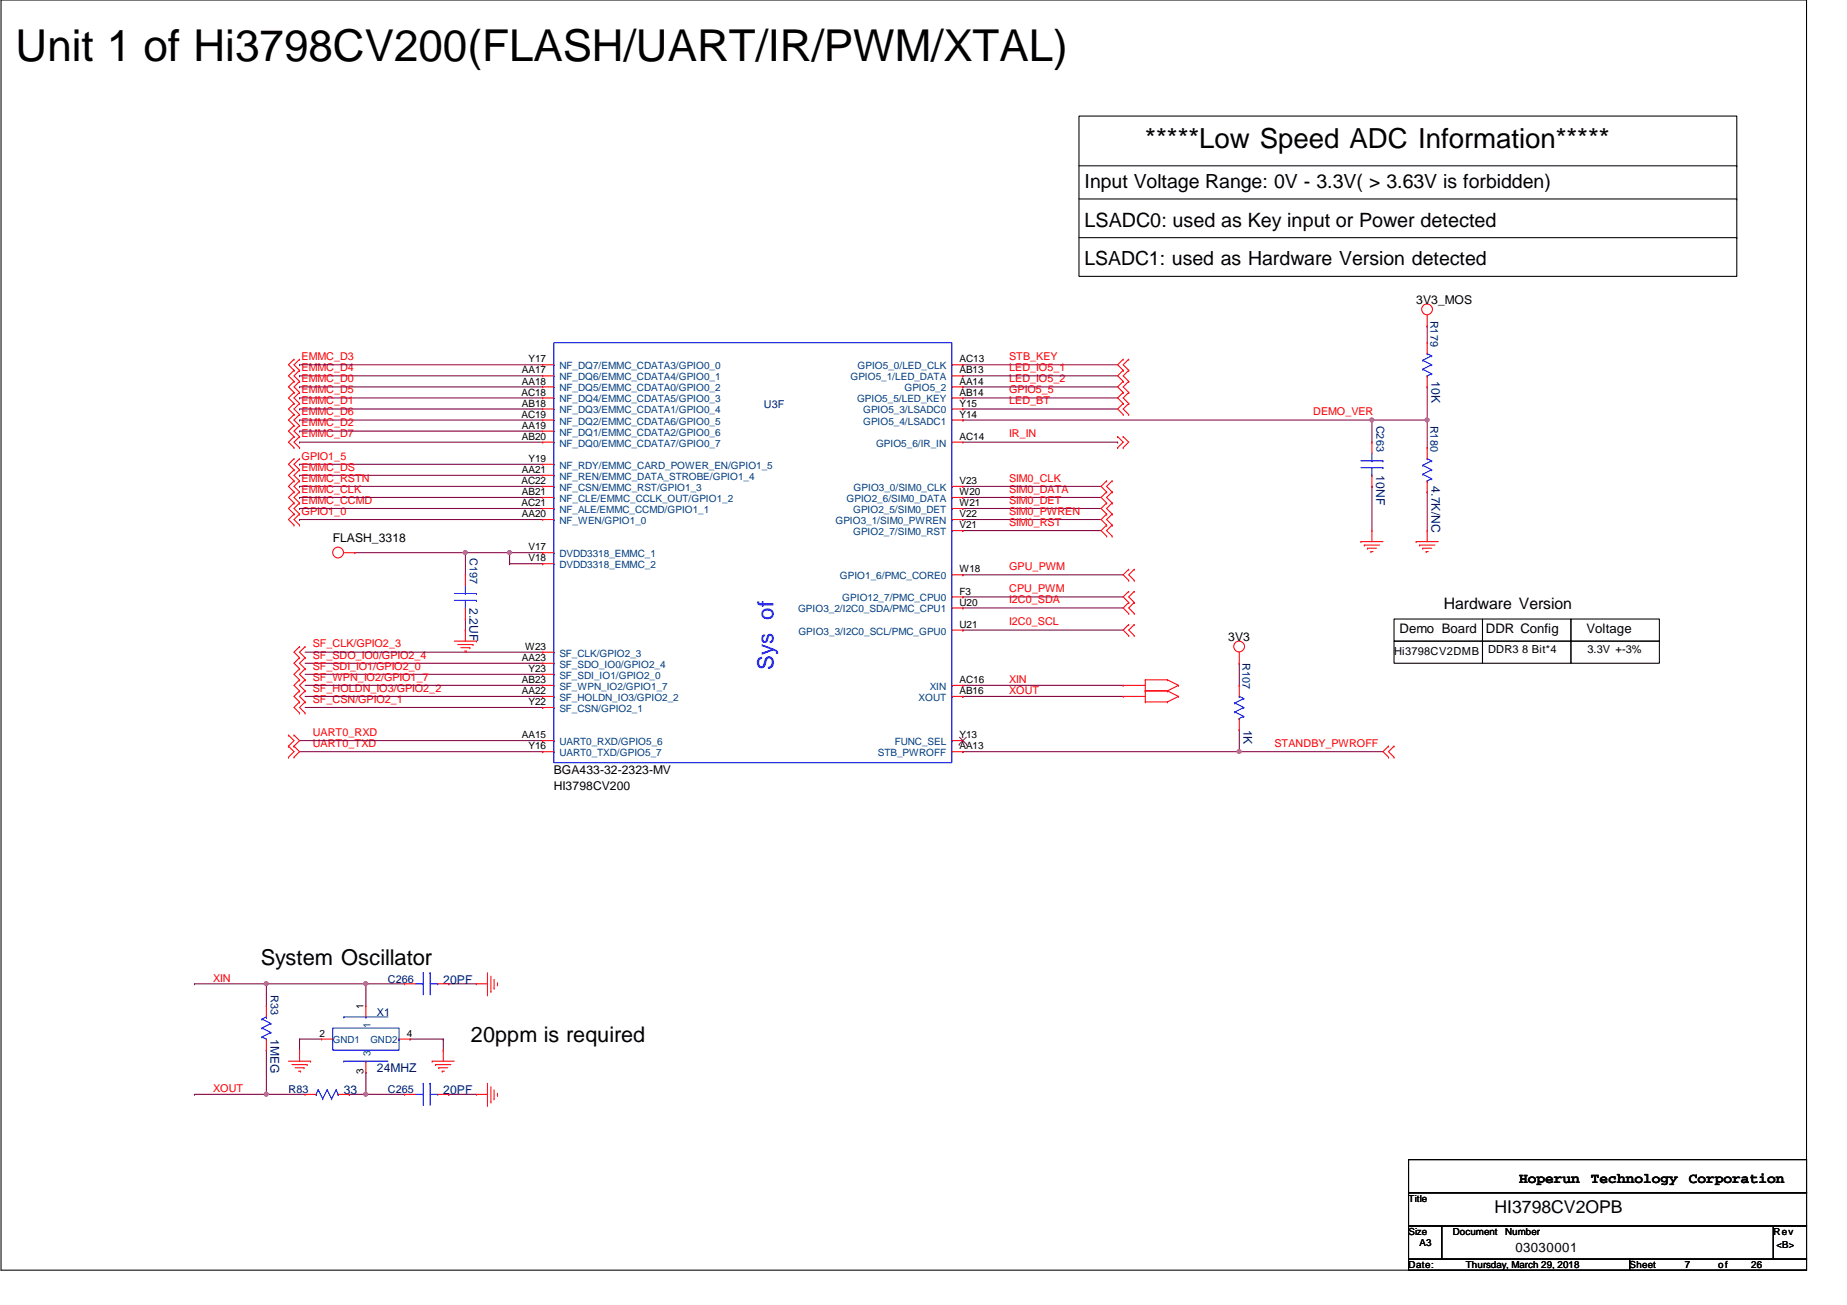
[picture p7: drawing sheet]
<svg xmlns="http://www.w3.org/2000/svg" width="297mm" height="210mm" viewBox="0 0 297 210" stroke-linecap="round" stroke-linejoin="round" font-family="sans-serif">
<g fill="none" stroke="#000" stroke-width=".17">
<path d="M.2 0h290.3v204.3h-290.3zM173.5 18.7h105.8v25.7h-105.8zM173.5 38.2h105.8M173.5 32h105.8M173.5 26.7h105.8M279.3 38.2h.1M279.3 32h.1M279.3 26.7h.1M224.2 99.6h14.2v3.5h-14.2zM238.4 99.6h14.2v3.5h-14.2zM252.6 99.6h14.3v3.5h-14.3zM224.2 103.1h14.2v3.6h-14.2z"/>
<path d="M238.4 103.1h14.2v3.6h-14.2zM252.6 103.1h14.3v3.6h-14.3z"/>
</g>
<path d="M154.9 92.5h.1M154.9 96h.1M154.9 92.5h25.7M154.9 96h25.7M199.3 117.3h.1M199.3 117.3v3.6M154.9 120.9h.1M154.9 120.9h67.5M199.3 120.9h.1" fill="none" stroke="#800040" stroke-width=".17"/>
<circle cx="199.3" cy="120.9" r=".32" fill="#f0f"/>
<circle cx="199.3" cy="120.9" r=".32" fill="none" stroke="#f0f" stroke-width=".17"/>
<g fill="none" stroke="#800040" stroke-width=".17">
<path d="M220.6 78.2h.1M220.6 78.2v7.1M229.5 79.1h.1M229.5 79.1v6.2M72.2 158.2h.1M72.2 158.2h4.4M48.2 167.1h.1M48.2 167.1h3.5M48.2 167.1v1.8M58.8 176h.1M58.8 172.5h.1M58.8 176h6.3"/>
<path d="M58.8 172.5v3.5M66 167.1h.1M66 167.1h5.3M71.3 167.1h.1M71.3 167.1v1.8M72.2 176h.1M72.2 176h4.4"/>
</g>
<circle cx="58.8" cy="176" r=".32" fill="#f0f"/>
<circle cx="58.8" cy="176" r=".32" fill="none" stroke="#f0f" stroke-width=".17"/>
<path d="M31.3 158.2h.1M31.3 158.2h11.5M58.8 158.2h.1M58.8 158.2v3.6M58.8 158.2h6.3M56.2 176h.1M56.2 176h2.6" fill="none" stroke="#800040" stroke-width=".17"/>
<circle cx="42.8" cy="158.2" r=".32" fill="#f0f"/>
<circle cx="42.8" cy="158.2" r=".32" fill="none" stroke="#f0f" stroke-width=".17"/>
<path d="M42.8 158.2h.1M42.8 158.2h16" fill="none" stroke="#800040" stroke-width=".17"/>
<circle cx="58.8" cy="158.2" r=".32" fill="#f0f"/>
<circle cx="58.8" cy="158.2" r=".32" fill="none" stroke="#f0f" stroke-width=".17"/>
<path d="M154.9 110.2h.1M154.9 110.2h25.7M42.8 158.2h.1M42.8 158.2v3.6M31.3 176h.1M31.3 176h17.8M42.8 168.9h.1M42.8 176h.1M42.8 168.9v7.1" fill="none" stroke="#800040" stroke-width=".17"/>
<circle cx="42.8" cy="176" r=".32" fill="#f0f"/>
<circle cx="42.8" cy="176" r=".32" fill="none" stroke="#f0f" stroke-width=".17"/>
<path d="M220.6 67.6h.1M220.6 67.6v3.5M220.6 67.6h8.9M229.5 72h.1M229.5 62.2h.1M229.5 62.2v9.8M154.9 112h.1M154.9 112h25.7" fill="none" stroke="#800040" stroke-width=".17"/>
<circle cx="229.5" cy="67.5" r=".32" fill="#f0f"/>
<circle cx="229.5" cy="67.5" r=".32" fill="none" stroke="#f0f" stroke-width=".17"/>
<path d="M154.9 67.6h.1M154.9 67.6h65.7" fill="none" stroke="#800040" stroke-width=".17"/>
<circle cx="220.6" cy="67.5" r=".32" fill="#f0f"/>
<circle cx="220.6" cy="67.5" r=".32" fill="none" stroke="#f0f" stroke-width=".17"/>
<g fill="none" stroke="#800040" stroke-width=".17">
<path d="M154.9 58.7h.1M154.9 58.7h24.8M229.5 52.5h.1M229.5 52.5v2.6M48.2 74.7h.1M48.2 76.5h.1M48.2 78.2h.1M48.2 74.7h39.1M48.2 78.2h39.1M48.2 76.5h39.1M154.9 64h.1M154.9 78.2h.1"/>
<path d="M154.9 65.8h.1M154.9 62.2h.1M154.9 60.5h.1M154.9 64h24.8M154.9 78.2h22.2M154.9 65.8h24.8M154.9 62.2h24.8M154.9 60.5h24.8M154.9 71.1h24.8M179.7 71.1h.1M48.2 83.6h.1M48.2 83.6h39.1"/>
<path d="M57.1 88.9h17.7M74.8 88.9h.1M154.9 97.8h.1M154.9 80h.1M154.9 81.8h.1M154.9 83.6h.1M154.9 85.3h.1M154.9 97.8h25.7M154.9 83.6h22.2M154.9 80h22.2M154.9 81.8h22.2M154.9 85.3h22.2"/>
<path d="M48.2 119.1h39.1M49.1 106.7h38.2M49.1 104.9h38.2M49.1 113.8h38.2M49.1 108.5h38.2M49.1 112h38.2M49.1 110.2h38.2M87.3 106.7h.1M87.3 104.9h.1M87.3 113.8h.1M87.3 108.5h.1M87.3 112h.1"/>
<path d="M87.3 110.2h.1M87.3 119.1h.1M154.9 101.3h.1M154.9 101.3h25.7M199.3 106.7h.1M199.3 106.7v3.5M48.2 120.9h39.1M87.3 120.9h.1"/>
</g>
<circle cx="74.8" cy="88.9" r=".32" fill="#f0f"/>
<circle cx="74.8" cy="88.9" r=".32" fill="none" stroke="#f0f" stroke-width=".17"/>
<path d="M74.8 88.9h.1M74.8 88.9h7.2" fill="none" stroke="#800040" stroke-width=".17"/>
<circle cx="81.9" cy="88.9" r=".32" fill="#f0f"/>
<circle cx="81.9" cy="88.9" r=".32" fill="none" stroke="#f0f" stroke-width=".17"/>
<g fill="none" stroke="#800040" stroke-width=".17">
<path d="M48.2 58.7h.1M48.2 58.7h39.1M48.2 71.1h.1M48.2 67.6h.1M48.2 64h.1M48.2 60.5h.1M48.2 69.3h.1M48.2 65.8h.1M48.2 62.2h.1M48.2 71.1h39.1M48.2 67.6h39.1M48.2 64h39.1"/>
<path d="M48.2 60.5h39.1M48.2 69.3h39.1M48.2 65.8h39.1M48.2 62.2h39.1M48.2 81.8h.1M48.2 80h.1M48.2 81.8h39.1M48.2 80h39.1M74.8 88.9h.1M74.8 88.9v3.6M74.8 99.6v1.7M82 90.7h.1"/>
<path d="M82 90.7h5.3M87.3 90.7h.1M87.3 88.9h.1M87.3 88.9h-5.3v1.8M74.8 101.3h.1"/>
</g>
<g fill="none" stroke="#f00" stroke-width=".17">
<path d="M47.3 57.8h.1M47.3 59.6h.1M47.3 57.8l-.9 .9 .9 .9M47.3 59.6l-.9 .9 .9 .8M48.2 59.6h.1M48.2 57.8h.1M48.2 57.8l-.9 .9 .9 .9M48.2 59.6l-.9 .9 .9 .8M87.3 58.7h.1M87.3 58.7h1.8M153.1 58.7h1.8M154.9 58.7h.1"/>
<path d="M180.6 59.6h.1M180.6 57.8h.1M180.6 59.6l-.9 .9 .9 .8M180.6 57.8l-.9 .9 .9 .9M181.5 59.6h.1M181.5 57.8h.1M181.5 59.6l-.9 .9 .9 .8M181.5 57.8l-.9 .9 .9 .9M229.5 52.5h.1M229.5 55.1h.1M229.5 50.7v1.8M229.5 55.1v1.8"/>
<path d="M47.3 73.8h.1M47.3 75.6h.1M47.3 79.1h.1M47.3 77.3h.1M47.3 61.3h.1M47.3 63.1h.1M47.3 64.9h.1M47.3 66.7h.1M47.3 68.5h.1M47.3 70.2h.1M47.3 72h.1M47.3 73.8l-.9 .9 .9 .9"/>
<path d="M47.3 79.1l-.9 .9 .9 .9M47.3 77.3l-.9 .9 .9 .9M47.3 61.3l-.9 .9 .9 .9M47.3 64.9l-.9 .9 .9 .9M47.3 68.5l-.9 .8 .9 .9M47.3 63.1l-.9 .9 .9 .9M47.3 66.7l-.9 .9 .9 .9M47.3 70.2l-.9 .9 .9 .9M47.3 75.6l-.9 .9 .9 .8M48.2 75.6h.1M48.2 73.8h.1M48.2 79.1h.1"/>
<path d="M48.2 77.3h.1M48.2 63.1h.1M48.2 61.3h.1M48.2 66.7h.1M48.2 64.9h.1M48.2 70.2h.1M48.2 68.5h.1M48.2 72h.1M48.2 73.8l-.9 .9 .9 .9M48.2 79.1l-.9 .9 .9 .9M48.2 77.3l-.9 .9 .9 .9M48.2 61.3l-.9 .9 .9 .9"/>
<path d="M48.2 64.9l-.9 .9 .9 .9M48.2 68.5l-.9 .8 .9 .9M48.2 63.1l-.9 .9 .9 .9M48.2 66.7l-.9 .9 .9 .9M48.2 70.2l-.9 .9 .9 .9M48.2 75.6l-.9 .9 .9 .8M87.3 64h.1M87.3 67.6h.1M87.3 62.2h.1M87.3 69.3h.1M87.3 60.5h.1M87.3 71.1h.1"/>
<path d="M87.3 78.2h.1M87.3 76.5h.1M87.3 74.7h.1M87.3 65.8h.1M87.3 64h1.8M87.3 67.6h1.8M87.3 62.2h1.8M87.3 69.3h1.8M87.3 60.5h1.8M87.3 71.1h1.8M87.3 65.8h1.8M87.3 78.2h1.8"/>
<path d="M87.3 76.5h1.8M87.3 74.7h1.8M153.1 64h1.8M153.1 67.6h1.8M153.1 62.2h1.8M153.1 60.5h1.8M153.1 71.1h1.8M153.1 65.8h1.8M153.1 78.2h1.8M154.9 71.1h.1M154.9 67.6h.1M154.9 65.8h.1"/>
<path d="M154.9 62.2h.1M154.9 64h.1M154.9 60.5h.1M154.9 78.2h.1M178 77.3h.1M178 79.1h.1M178 77.3l-.9 .9 .9 .9M178 79.1l-.9 .9 .9 .9M178.9 79.1h.1M178.9 77.3h.1M178.9 77.3l-.9 .9 .9 .9M178.9 79.1l-.9 .9 .9 .9"/>
<path d="M179.7 70.2h.1M179.7 72h.1M179.7 70.2l.9 .9-.9 .9M180.6 61.3h.1M180.6 63.1h.1M180.6 64.9h.1M180.6 66.7h.1M180.6 72h.1M180.6 70.2h.1M180.6 61.3l-.9 .9 .9 .9M180.6 64.9l-.9 .9 .9 .9M180.6 63.1l-.9 .9 .9 .9"/>
<path d="M180.6 70.2l.9 .9-.9 .9M181.5 61.3h.1M181.5 63.1h.1M181.5 66.7h.1M181.5 64.9h.1M181.5 61.3l-.9 .9 .9 .9M181.5 64.9l-.9 .9 .9 .9M181.5 63.1l-.9 .9 .9 .9M220.6 71.1h.1M220.6 78.2h.1M220.6 71.1v1.8M220.6 76.5v1.7"/>
<path d="M229.5 62.2h.1M229.5 72h.1M229.5 79.1h.1M229.5 60.5v1.7M229.5 72v1.8M229.5 77.3v1.8M47.3 82.7h.1M47.3 84.5h.1M47.3 80.9h.1M47.3 82.7l-.9 .9 .9 .9M47.3 80.9l-.9 .9 .9 .9M48.2 84.5h.1"/>
<path d="M48.2 82.7h.1M48.2 80.9h.1M48.2 82.7l-.9 .9 .9 .9M48.2 80.9l-.9 .9 .9 .9M55.3 88.9h1.8M57.1 88.9h.1M74.8 92.5h.1M74.8 99.6h.1M74.8 92.5v1.7M74.8 97.8v1.8M87.3 90.7h.1M87.3 88.9h.1"/>
<path d="M87.3 83.6h.1M87.3 81.8h.1M87.3 80h.1M87.3 88.9h1.8M87.3 90.7h1.8M87.3 83.6h1.8M87.3 81.8h1.8M87.3 80h1.8M153.1 97.8h1.8M153.1 96h1.8M153.1 92.5h1.8M153.1 83.6h1.8"/>
<path d="M153.1 81.8h1.8M153.1 80h1.8M153.1 85.3h1.8M154.9 97.8h.1M154.9 96h.1M154.9 92.5h.1M154.9 85.3h.1M154.9 83.6h.1M154.9 81.8h.1M154.9 80h.1M178 84.5h.1M178 86.2h.1"/>
<path d="M178 82.7h.1M178 80.9h.1M178 84.5l-.9 .8 .9 .9M178 82.7l-.9 .9 .9 .9M178 80.9l-.9 .9 .9 .9M178.9 86.2h.1M178.9 84.5h.1M178.9 82.7h.1M178.9 80.9h.1M178.9 84.5l-.9 .8 .9 .9M178.9 82.7l-.9 .9 .9 .9M178.9 80.9l-.9 .9 .9 .9"/>
<path d="M181.5 95.1h.1M181.5 96.9h.1M181.5 91.6h.1M181.5 93.3h.1M181.5 98.7h.1M181.5 95.1l-.9 .9 .9 .9M181.5 91.6l-.9 .9 .9 .8M181.5 96.9l-.9 .9 .9 .9M182.4 96.9h.1M182.4 95.1h.1M182.4 93.3h.1M182.4 91.6h.1"/>
<path d="M182.4 98.7h.1M182.4 95.1l-.9 .9 .9 .9M182.4 91.6l-.9 .9 .9 .8M182.4 96.9l-.9 .9 .9 .9M218.9 87.1h.1M218.9 87.1h3.5M219.4 87.7h.1M219.4 87.7h2.5M219.9 88.2h.1M219.9 88.2h1.5M220.5 88.7h.1M220.5 88.7h.3"/>
<path d="M220.6 85.3h.1M220.6 85.3v1.8M227.7 87.1h.1M227.7 87.1h3.6M228.3 87.7h.1M228.3 87.7h2.5M228.8 88.2h.1M228.8 88.2h1.4M229.4 88.7h.1M229.4 88.7h.3M229.5 85.3h.1M229.5 85.3v1.8"/>
<path d="M46.4 118.2h.1M46.4 118.2l.9 .9-.9 .9M47.3 118.2h.1M47.3 118.2l.9 .9-.9 .9M48.2 109.3h.1M48.2 111.1h.1M48.2 112.9h.1M48.2 107.6h.1M48.2 114.7h.1M48.2 104h.1M48.2 105.8h.1M48.2 109.3l-.9 .9 .9 .9"/>
<path d="M48.2 111.1l-.9 .9 .9 .9M48.2 107.6l-.9 .9 .9 .8M48.2 112.9l-.9 .9 .9 .9M48.2 104l-.9 .9 .9 .9M48.2 105.8l-.9 .9 .9 .9M49.1 111.1h.1M49.1 109.3h.1M49.1 112.9h.1M49.1 107.6h.1M49.1 114.7h.1M49.1 105.8h.1M49.1 104h.1"/>
<path d="M49.1 109.3l-.9 .9 .9 .9M49.1 111.1l-.9 .9 .9 .9M49.1 107.6l-.9 .9 .9 .8M49.1 112.9l-.9 .9 .9 .9M49.1 104l-.9 .9 .9 .9M49.1 105.8l-.9 .9 .9 .9M73.1 103.1h3.5M73.6 103.7h2.5M74.1 104.2h1.5M74.7 104.7h.3M74.8 101.3h.1M74.8 101.3v1.8"/>
<path d="M75 104.7h.1M75.6 104.2h.1M76.1 103.7h.1M76.6 103.1h.1M87.3 113.8h.1M87.3 108.5h.1M87.3 106.7h.1M87.3 104.9h.1M87.3 110.2h.1M87.3 112h.1M87.3 119.1h.1M87.3 110.2h1.8"/>
<path d="M87.3 112h1.8M87.3 113.8h1.8M87.3 108.5h1.8M87.3 106.7h1.8M87.3 104.9h1.8M87.3 119.1h1.8M153.1 110.2h1.8M153.1 112h1.8M153.1 101.3h1.8M153.1 119.1h1.8M154.9 101.3h.1M154.9 112h.1"/>
<path d="M154.9 110.2h.1M154.9 119.1h.1M180.6 110.2h.1M180.6 112h.1M180.6 110.2h3.6M180.6 112h3.6M181.5 100.5h.1M181.5 102.2h.1M181.5 100.5l-.9 .8 .9 .9M182.4 102.2h.1M182.4 100.5h.1M182.4 100.5l-.9 .8 .9 .9"/>
<path d="M184.2 109.3h.1M184.2 111.1h.1M184.2 112.9h.1M184.2 109.3h3.5M184.2 109.3v3.6M184.2 111.1h3.5M184.2 112.9h3.5M187.7 109.3h.1M187.7 111.1h.1M187.7 112.9h.1M187.7 109.3l1.8 .9M187.7 111.1l1.8 .9"/>
<path d="M189.5 110.2h.1M189.5 112h.1M189.5 110.2l-1.8 .9M189.5 112l-1.8 .9M199.3 106.7h.1M199.3 110.2h.1M199.3 117.3h.1M199.3 104.9v1.8M199.3 110.2v1.8M199.3 115.6v1.7M46.4 120h.1M46.4 121.8h.1"/>
<path d="M46.4 120l.9 .9-.9 .9M47.3 120h.1M47.3 121.8h.1M47.3 120l.9 .9-.9 .9M87.3 120.9h.1M87.3 120.9h1.8M153.1 120.9h1.8M154.9 120.9h.1M223.3 120h.1M223.3 121.8h.1M223.3 120l-.9 .9 .9 .9M224.2 121.8h.1"/>
<path d="M224.2 120h.1M224.2 120l-.9 .9 .9 .9M65.1 158.2h.1M65.1 158.2h1.7M70.4 158.2h1.8M72.2 158.2h.1M76.6 158.2h.1M76.6 158.2h1.8M78.4 156.5v3.5M78.9 159.5h.1M78.9 157v2.5M79.5 159h.1"/>
<path d="M79.5 157.5v1.5M80 158.4h.1M80 158.1v.3M42.8 168.9h.1M42.8 161.8h.1M42.8 161.8v1.8M42.8 167.1v1.8M46.4 170.7h3.5M46.9 171.2h2.5M47.5 171.7h1.4M48 172.3h.3M48.2 168.9h.1"/>
<path d="M48.2 168.9v1.8M48.3 172.3h.1M48.9 171.7h.1M49.1 176h.1M49.1 176h1.7M49.4 171.2h.1M49.9 170.7h.1M51.7 167.1h.1M51.7 167.1h1.8M54.4 176h1.8M56.2 176h.1M58.8 161.8h.1"/>
<path d="M58.8 172.5h.1M58.8 161.8v1.8M58.8 170.7v1.8M64.2 167.1h1.8M65.1 176h.1M65.1 176h1.7M66 167.1h.1M69.5 170.7h.1M69.5 170.7h3.6M70.1 171.2h.1M70.1 171.2h2.4M70.4 176h1.8"/>
<path d="M70.6 171.7h.1M70.6 171.7h1.4M71.1 172.3h.1M71.1 172.3h.4M71.3 168.9h.1M71.3 168.9v1.8M72.2 176h.1M76.6 176h.1M76.6 176h1.8M78.4 160h.1M78.4 177.8h.1M78.4 174.2v3.6"/>
<path d="M78.9 177.2h.1M78.9 174.8v2.4M79.5 176.7h.1M79.5 175.3v1.4M80 176.2h.1M80 175.9v.3"/>
<circle cx="229.5" cy="49.8" r=".87"/>
<circle cx="54.4" cy="88.9" r=".87"/>
<circle cx="199.3" cy="104" r=".87"/>
</g>
<path d="M226.5 186.5h64v5.4h-64zM226.5 191.9h64v5.3h-64zM226.5 197.2h5.4v5.3h-5.4zM231.9 197.2h53.3v5.3h-53.3zM285.2 197.2h5.3v5.3h-5.3zM226.5 202.5h35.6v1.8h-35.6zM262.1 202.5h28.4v1.8h-28.4z" fill="none" stroke="#000" stroke-width=".17"/>
<g fill="none" stroke="#00f" stroke-width=".17">
<path d="M89.1 55.1h64v67.6h-64zM89.1 58.7h.1M153.1 58.7h.1M228.8 59.4h.1M228.8 58h.1M228.8 58l1.4 .7M228.8 59.4l1.4 .7M229.5 56.9h.1M229.5 56.9l.7 .3M230.2 57.2h.1M230.2 58.7h.1M230.2 58.7l-1.4 .7"/>
<path d="M230.2 57.2l-1.4 .8M89.1 64h.1M89.1 67.6h.1M89.1 62.2h.1M89.1 69.3h.1M89.1 60.5h.1M89.1 71.1h.1M89.1 78.2h.1M89.1 76.5h.1M89.1 74.7h.1M89.1 65.8h.1M153.1 71.1h.1"/>
<path d="M153.1 67.6h.1M153.1 65.8h.1M153.1 62.2h.1M153.1 64h.1M153.1 60.5h.1M153.1 78.2h.1M218.9 75.2h3.5M218.9 74.1h3.5M220.6 76.5h.1M220.6 74.1h.1M220.6 72.9v1.2M220.6 75.2v1.3"/>
<path d="M222.4 75.2h.1M222.4 74.1h.1M228.8 76.3h.1M228.8 74.8h.1M228.8 74.8l1.4 .8M228.8 76.3l1.4 .7M229.5 60.5h.1M229.5 77.3h.1M229.5 73.8h.1M229.5 73.8l.7 .3M230.2 60.1h.1M230.2 74.1h.1"/>
<path d="M230.2 75.6h.1M230.2 77h.1M230.2 60.1l-.7 .4M230.2 75.6l-1.4 .7M230.2 74.1l-1.4 .7M230.2 77l-.7 .3M73.1 96.6h3.5M73.1 95.5h3.5M74.8 97.8h.1M74.8 95.5h.1M74.8 94.2v1.3M74.8 96.6v1.2"/>
<path d="M76.6 96.6h.1M76.6 95.5h.1M89.1 90.7h.1M89.1 88.9h.1M89.1 83.6h.1M89.1 81.8h.1M89.1 80h.1M153.1 97.8h.1M153.1 96h.1M153.1 92.5h.1M153.1 85.3h.1M153.1 83.6h.1"/>
<path d="M153.1 81.8h.1M153.1 80h.1M89.1 113.8h.1M89.1 108.5h.1M89.1 106.7h.1M89.1 104.9h.1M89.1 110.2h.1M89.1 112h.1M89.1 119.1h.1M153.1 101.3h.1M153.1 112h.1M153.1 110.2h.1"/>
<path d="M153.1 119.1h.1M198.6 114.5h.1M198.6 113.1h.1M198.6 113.1l1.4 .7M198.6 114.5l1.4 .7M199.3 115.6h.1M199.3 112h.1M199.3 112l.7 .4M200 112.4h.1M200 113.8h.1M200 115.2h.1M200 113.8l-1.4 .7"/>
<path d="M200 112.4l-1.4 .7M200 115.2l-.7 .4M89.1 120.9h.1M153.1 120.9h.1M66.8 158.2h1.3M68.1 158.2h.1M68.1 156.5h.1M68.1 156.5v3.5M69.2 156.5h.1M69.2 156.5v3.5M69.2 158.2h1.2M70.4 158.2h.1"/>
<path d="M42.1 166.8h.1M42.1 165.4h.1M42.1 163.9h.1M42.1 166.8l.7 .3M42.1 165.4l1.5 .7M42.1 163.9l1.5 .7M42.8 163.6h.1M42.8 167.1h.1M42.8 163.6l-.7 .3M43.6 164.6h.1M43.6 166.1h.1M43.6 164.6l-1.5 .8"/>
<path d="M43.6 166.1l-1.5 .7M50.8 176h.1M51.2 175.3h.1M51.2 175.3l.7 1.4M51.2 175.3l-.4 .7M51.9 176.7h.1M52.6 175.3h.1M52.6 175.3l.7 1.4M52.6 175.3l-.7 1.4M53.3 176.7h.1M53.5 165.4h10.7v3.5h-10.7zM53.5 167.1h.1"/>
<path d="M54.1 175.3h.1M54.1 175.3l-.8 1.4M54.1 175.3l.3 .7M54.4 176h.1M55.3 163.6h.1M55.3 170.7h.1M55.3 163.6h7.1M55.3 170.7h7.1M58.8 170.7h.1M58.8 163.6h.1M64.2 167.1h.1M66.8 176h1.3"/>
<path d="M68.1 176h.1M68.1 174.2h.1M68.1 174.2v3.6M69.2 174.2h.1M69.2 176h1.2M69.2 174.2v3.6M70.4 176h.1"/>
</g>
<path d="M154.3 119.7h.1M154.3 118.6l1.1 1.1M155.4 118.6l-1.1 1.1M155.4 119.7h.1" fill="none" stroke="#804000" stroke-width=".16"/>
<circle cx="199.3" cy="120.9" r=".32" fill="#f0f"/>
<circle cx="199.3" cy="120.9" r=".32" fill="none" stroke="#f0f" stroke-width=".17"/>
<circle cx="58.8" cy="176" r=".32" fill="#f0f"/>
<circle cx="58.8" cy="176" r=".32" fill="none" stroke="#f0f" stroke-width=".17"/>
<circle cx="42.8" cy="158.2" r=".32" fill="#f0f"/>
<circle cx="42.8" cy="158.2" r=".32" fill="none" stroke="#f0f" stroke-width=".17"/>
<circle cx="58.8" cy="158.2" r=".32" fill="#f0f"/>
<circle cx="58.8" cy="158.2" r=".32" fill="none" stroke="#f0f" stroke-width=".17"/>
<circle cx="42.8" cy="176" r=".32" fill="#f0f"/>
<circle cx="42.8" cy="176" r=".32" fill="none" stroke="#f0f" stroke-width=".17"/>
<circle cx="229.5" cy="67.5" r=".32" fill="#f0f"/>
<circle cx="229.5" cy="67.5" r=".32" fill="none" stroke="#f0f" stroke-width=".17"/>
<circle cx="220.6" cy="67.5" r=".32" fill="#f0f"/>
<circle cx="220.6" cy="67.5" r=".32" fill="none" stroke="#f0f" stroke-width=".17"/>
<circle cx="74.8" cy="88.9" r=".32" fill="#f0f"/>
<circle cx="74.8" cy="88.9" r=".32" fill="none" stroke="#f0f" stroke-width=".17"/>
<circle cx="81.9" cy="88.9" r=".32" fill="#f0f"/>
<circle cx="81.9" cy="88.9" r=".32" fill="none" stroke="#f0f" stroke-width=".17"/>
<text font-size="7.1" x="2.5" y="9.7">Unit 1 of Hi3798CV200(FLASH/UART/IR/PWM/XTAL)</text>
<text font-size="4.4" x="184.2" y="23.9">*****Low Speed ADC Information*****</text>
<text font-size="3.6" fill="#00f" x="124.4" y="107.7" transform="rotate(-90 124.4 107.7)">Sys of</text>
<g font-size="3.5">
<text x="41.9" y="155.2">System Oscillator</text>
<text x="75.7" y="167.6">20ppm is required</text>
</g>
<text font-size="3.2" x="174.4" y="36.4">LSADC0: used as Key input or Power detected</text>
<g font-size="3.1">
<text x="174.4" y="30.2">Input Voltage Range: 0V - 3.3V( &gt; 3.63V is forbidden)</text>
<text x="174.4" y="42.6">LSADC1: used as Hardware Version detected</text>
</g>
<text font-size="2.8" x="240.4" y="195.1">HI3798CV2OPB</text>
<text font-size="2.5" x="232.2" y="98">Hardware Version</text>
<g font-size="2.3">
<text x="244.3" y="190.2">Hoperun</text>
<text x="255.9" y="190.2">Technology</text>
<text x="271.6" y="190.2">Corporation</text>
</g>
<g font-size="2.1">
<text x="225.1" y="101.9">Demo Board</text>
<text x="239" y="101.9">DDR Config</text>
<text x="255.1" y="101.9">Voltage</text>
<text x="243.8" y="201.4">03030001</text>
</g>
<g font-size="1.9">
<text x="227.8" y="48.9">3V3_MOS</text>
<text x="53.5" y="87.1">FLASH_3318</text>
<text x="197.5" y="103.1">3V3</text>
<text x="89.1" y="124.5">BGA433-32-2323-MV</text>
<text x="89.1" y="127.1">HI3798CV200</text>
</g>
<g font-size="1.9" fill="#000080">
<text x="230.2" y="61.3" transform="rotate(90 230.2 61.3)">10K</text>
<text x="221.3" y="76.5" transform="rotate(90 221.3 76.5)">10NF</text>
<text x="230.2" y="78.2" transform="rotate(90 230.2 78.2)">4.7K/NC</text>
<text x="75.5" y="97.8" transform="rotate(90 75.5 97.8)">2.2UF</text>
<text x="200" y="117.3" transform="rotate(90 200 117.3)">1K</text>
<text x="71.3" y="158.2">20PF</text>
<text x="43.5" y="167.1" transform="rotate(90 43.5 167.1)">1MEG</text>
<text x="60.6" y="172.5">24MHZ</text>
<text x="55.3" y="176">33</text>
<text x="71.3" y="176">20PF</text>
</g>
<g font-size="1.8">
<text x="224.2" y="105.3">Hi3798CV2DMB</text>
<text x="239.3" y="105.1">DDR3 8 Bit*4</text>
<text x="255.3" y="105.1">3.3V +-3%</text>
</g>
<g font-size="1.7" fill="#000080">
<text x="230" y="51.6" transform="rotate(90 230 51.6)">R179</text>
<text x="122.8" y="65.6">U3F</text>
<text x="221.4" y="68.5" transform="rotate(90 221.4 68.5)">C263</text>
<text x="230" y="68.5" transform="rotate(90 230 68.5)">R180</text>
<text x="75.6" y="89.8" transform="rotate(90 75.6 89.8)">C197</text>
<text x="199.8" y="106.7" transform="rotate(90 199.8 106.7)">R107</text>
<text x="43.6" y="160" transform="rotate(90 43.6 160)">R33</text>
<text x="62.4" y="158.1">C266</text>
<text x="60.6" y="163.4">X1</text>
<text x="46.4" y="175.9">R83</text>
<text x="62.4" y="175.9">C265</text>
</g>
<g font-size="1.7" fill="#f00">
<text x="48.5" y="59.7">EMMC_D4</text>
<text x="48.5" y="57.9">EMMC_D3</text>
<text x="162.3" y="57.9">STB_KEY</text>
<text x="162.3" y="59.7">LED_IO5_1</text>
<text x="48.5" y="63.2">EMMC_D5</text>
<text x="48.5" y="65">EMMC_D1</text>
<text x="48.5" y="61.5">EMMC_D0</text>
<text x="162.3" y="63.2">GPIO5_5</text>
<text x="162.3" y="65">LED_BT</text>
<text x="162.3" y="61.5">LED_IO5_2</text>
<text x="48.5" y="70.4">EMMC_D7</text>
<text x="48.5" y="66.8">EMMC_D6</text>
<text x="48.5" y="68.6">EMMC_D2</text>
<text x="162.3" y="70.4">IR_IN</text>
<text x="211.2" y="66.8">DEMO_VER</text>
<text x="48.5" y="73.9">GPIO1_5</text>
<text x="48.5" y="75.7">EMMC_DS</text>
<text x="48.5" y="77.5">EMMC_RSTN</text>
<text x="162.3" y="77.5">SIM0_CLK</text>
<text x="48.5" y="82.8">GPIO1_0</text>
<text x="48.5" y="81">EMMC_CCMD</text>
<text x="48.5" y="79.2">EMMC_CLK</text>
<text x="162.3" y="79.2">SIM0_DATA</text>
<text x="162.3" y="81">SIM0_DET</text>
<text x="162.3" y="82.8">SIM0_PWREN</text>
<text x="162.3" y="84.6">SIM0_RST</text>
<text x="162.3" y="91.7">GPU_PWM</text>
<text x="162.3" y="95.2">CPU_PWM</text>
<text x="162.3" y="100.6">I2C0_SCL</text>
<text x="162.3" y="97">I2C0_SDA</text>
<text x="50.3" y="105.9">SF_SDO_IO0/GPIO2_4</text>
<text x="50.3" y="104.1">SF_CLK/GPIO2_3</text>
<text x="50.3" y="107.7">SF_SDI_IO1/GPIO2_0</text>
<text x="50.3" y="113">SF_CSN/GPIO2_1</text>
<text x="50.3" y="111.3">SF_HOLDN_IO3/GPIO2_2</text>
<text x="50.3" y="109.5">SF_WPN_IO2/GPIO1_7</text>
<text x="162.3" y="109.9">XIN</text>
<text x="162.3" y="111.7">XOUT</text>
<text x="50.3" y="118.4">UART0_RXD</text>
<text x="50.3" y="120.1">UART0_TXD</text>
<text x="205" y="120.1">STANDBY_PWROFF</text>
<text x="34.3" y="157.9">XIN</text>
<text x="34.3" y="175.7">XOUT</text>
</g>
<g font-size="1.6">
<text x="85" y="58.3">Y17</text>
<text x="154.3" y="58.3">AC13</text>
<text x="83.9" y="63.6">AC18</text>
<text x="83.9" y="61.8">AA18</text>
<text x="83.9" y="60.1">AA17</text>
<text x="83.9" y="65.4">AB18</text>
<text x="154.3" y="65.4">Y15</text>
<text x="154.3" y="61.8">AA14</text>
<text x="154.3" y="63.6">AB14</text>
<text x="154.3" y="60.1">AB13</text>
<text x="83.9" y="67.2">AC19</text>
<text x="83.9" y="69">AA19</text>
<text x="83.9" y="70.7">AB20</text>
<text x="154.3" y="70.7">AC14</text>
<text x="154.3" y="67.2">Y14</text>
<text x="83.9" y="77.9">AC22</text>
<text x="83.9" y="76.1">AA21</text>
<text x="85" y="74.3">Y19</text>
<text x="154.3" y="77.9">V23</text>
<text x="83.9" y="81.4">AC21</text>
<text x="83.9" y="83.2">AA20</text>
<text x="83.9" y="79.6">AB21</text>
<text x="154.3" y="83.2">V22</text>
<text x="154.3" y="81.4">W21</text>
<text x="154.3" y="79.6">W20</text>
<text x="85" y="88.5">V17</text>
<text x="154.3" y="85">V21</text>
<text x="85" y="90.3">V18</text>
<text x="154.3" y="95.6">F3</text>
<text x="154.3" y="92.1">W18</text>
<text x="154.3" y="97.4">U20</text>
<text x="154.3" y="101">U21</text>
<text x="83.9" y="106.3">AA23</text>
<text x="84.5" y="104.5">W23</text>
<text x="83.9" y="109.9">AB23</text>
<text x="83.9" y="111.6">AA22</text>
<text x="85" y="113.4">Y22</text>
<text x="85" y="108.1">Y23</text>
<text x="154.3" y="111.6">AB16</text>
<text x="154.3" y="109.9">AC16</text>
<text x="83.9" y="118.7">AA15</text>
<text x="154.3" y="118.7">Y13</text>
<text x="85" y="120.5">Y16</text>
<text x="154.3" y="120.5">AA13</text>
<text x="51.4" y="166.8">2</text>
<text x="58.5" y="162.3" transform="rotate(-90 58.5 162.3)">1</text>
<text x="65.4" y="166.8">4</text>
<text x="58.5" y="172.8" transform="rotate(-90 58.5 172.8)">3</text>
<text x="226.5" y="193.3">Title</text>
<text x="226.5" y="198.6">Size</text>
<text x="226.5" y="204">Date:</text>
<text x="228.3" y="200.4">A3</text>
<text x="233.6" y="198.6">Document</text>
<text x="235.8" y="204">Thursday, March 29, 2018</text>
<text x="242.1" y="198.6">Number</text>
<text x="262.1" y="204">Sheet</text>
<text x="271" y="204">7</text>
<text x="276.3" y="204">o f</text>
<text x="281.6" y="204">26</text>
<text x="285.2" y="198.6">Rev</text>
<text x="285.7" y="200.7">&lt;B&gt;</text>
</g>
<g font-size="1.6" fill="#004080">
<text x="90" y="59.4">NF_DQ7/EMMC_CDATA3/GPIO0_0</text>
<text x="137.9" y="59.4">GPIO5_0/LED_CLK</text>
<text x="90" y="64.7">NF_DQ4/EMMC_CDATA5/GPIO0_3</text>
<text x="90" y="62.9">NF_DQ5/EMMC_CDATA0/GPIO0_2</text>
<text x="90" y="61.2">NF_DQ6/EMMC_CDATA4/GPIO0_1</text>
<text x="136.8" y="61.2">GPIO5_1/LED_DATA</text>
<text x="137.8" y="64.7">GPIO5_5/LED_KEY</text>
<text x="145.5" y="62.9">GPIO5_2</text>
<text x="90" y="68.3">NF_DQ2/EMMC_CDATA6/GPIO0_5</text>
<text x="90" y="70.1">NF_DQ1/EMMC_CDATA2/GPIO0_6</text>
<text x="90" y="71.8">NF_DQ0/EMMC_CDATA7/GPIO0_7</text>
<text x="90" y="66.5">NF_DQ3/EMMC_CDATA1/GPIO0_4</text>
<text x="138.8" y="68.3">GPIO5_4/LSADC1</text>
<text x="138.8" y="66.5">GPIO5_3/LSADC0</text>
<text x="140.9" y="71.8">GPIO5_6/IR_IN</text>
<text x="90" y="77.2">NF_REN/EMMC_DATA_STROBE/GPIO1_4</text>
<text x="90" y="75.4">NF_RDY/EMMC_CARD_POWER_EN/GPIO1_5</text>
<text x="90" y="82.5">NF_ALE/EMMC_CCMD/GPIO1_1</text>
<text x="90" y="79">NF_CSN/EMMC_RST/GPIO1_3</text>
<text x="90" y="80.7">NF_CLE/EMMC_CCLK_OUT/GPIO1_2</text>
<text x="136.1" y="80.7">GPIO2_6/SIM0_DATA</text>
<text x="137.2" y="82.5">GPIO2_5/SIM0_DET</text>
<text x="137.3" y="79">GPIO3_0/SIM0_CLK</text>
<text x="90" y="89.6">DVDD3318_EMMC_1</text>
<text x="90" y="84.3">NF_WEN/GPIO1_0</text>
<text x="134.4" y="84.3">GPIO3_1/SIM0_PWREN</text>
<text x="137.2" y="86.1">GPIO2_7/SIM0_RST</text>
<text x="90" y="91.4">DVDD3318_EMMC_2</text>
<text x="135.1" y="93.2">GPIO1_6/PMC_CORE0</text>
<text x="128.4" y="98.5">GPIO3_2/I2C0_SDA/PMC_CPU1</text>
<text x="135.5" y="96.7">GPIO12_7/PMC_CPU0</text>
<text x="90" y="107.4">SF_SDO_IO0/GPIO2_4</text>
<text x="90" y="105.6">SF_CLK/GPIO2_3</text>
<text x="128.4" y="102.1">GPIO3_3/I2C0_SCL/PMC_GPU0</text>
<text x="90" y="109.2">SF_SDI_IO1/GPIO2_0</text>
<text x="90" y="111">SF_WPN_IO2/GPIO1_7</text>
<text x="90" y="112.7">SF_HOLDN_IO3/GPIO2_2</text>
<text x="147.7" y="112.7">XOUT</text>
<text x="149.5" y="111">XIN</text>
<text x="90" y="114.5">SF_CSN/GPIO2_1</text>
<text x="90" y="119.8">UART0_RXD/GPIO5_6</text>
<text x="143.9" y="119.8">FUNC_SEL</text>
<text x="90" y="121.6">UART0_TXD/GPIO5_7</text>
<text x="141.2" y="121.6">STB_PWROFF</text>
<text x="53.5" y="167.7">GND1</text>
<text x="59.6" y="167.7">GND2</text>
<text x="59.6" y="165.4" transform="rotate(-90 59.6 165.4)">1</text>
<text x="59.6" y="169.8" transform="rotate(-90 59.6 169.8)">3</text>
</g>
</svg>
